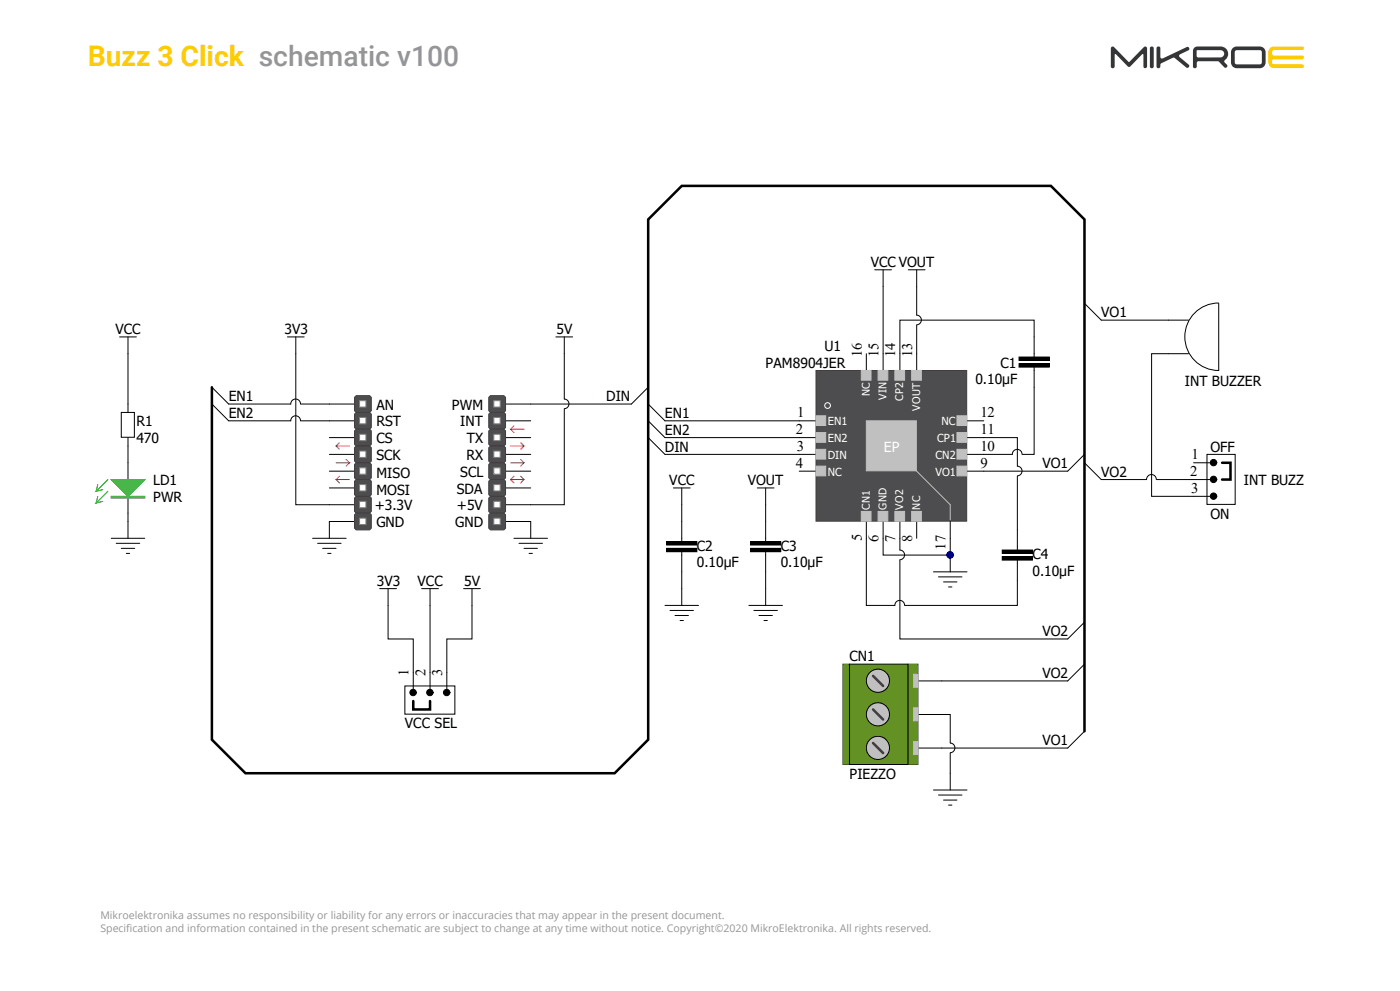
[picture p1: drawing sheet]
<svg xmlns="http://www.w3.org/2000/svg" width="420mm" height="297mm" viewBox="0 0 420 297" stroke-linecap="round" stroke-linejoin="round" font-family="sans-serif">
<path d="M381 14.4l1.3-.5h8.4a.54 .54 0 0 1 .5 .5 .54 .54 0 0 1-.5 .6h-8.6a.9 .9 0 0 0-.5 .8 .9 .9 0 0 0 .5 .8h8.6a.58 .58 0 0 1 .5 .6 .58 .58 0 0 1-.5 .6h-8.6a.8 .8 0 0 0-.5 .8 .8 .8 0 0 0 .7 .7h8.4a.55 .55 0 0 1 .5 .5 .55 .55 0 0 1-.5 .6h-8.4a1.74 1.74 0 0 1-1.8-1.8v-3.3z" fill-rule="evenodd" fill="#ffcb05"/>
<path d="M359 15.1l7.2-.1a1.09 1.09 0 0 1 1.1 1.1 1.09 1.09 0 0 1-1.1 1.1h-6.9l-.3-.5zM358.4 14.2l-.5 1.1v4.6a.58 .58 0 0 0 .6 .5 .58 .58 0 0 0 .5-.5l.1-1.2 .3-.3 6.3 .1a4 4 0 0 0 2.1 1.8l.4-.5-.4-.7a.72 .72 0 0 1-.5-.6 .72 .72 0 0 1 .5-.7 2.22 2.22 0 0 0 .5-2.5 2.22 2.22 0 0 0-2.1-1.4h-6.9zM347.1 14.1l-.1 5.8a.58 .58 0 0 0 .5 .5 .58 .58 0 0 0 .6-.5v-.7l.3-.2 3.7-1.7 3.8 2.9a.57 .57 0 0 0 .7-.1 .57 .57 0 0 0 0-.7l-2.7-2.3-.2-.4 .3-.4 2.5-1.2a.56 .56 0 0 0 .2-.7 .56 .56 0 0 0-.7-.3l-7.3 3.5-.6-.4v-3l-.5-.3zM345.1 14.1l-.1 5.8a.58 .58 0 0 0 .5 .5 .58 .58 0 0 0 .6-.5v-5.5l-.3-.4zM369.8 14.4l.9-.4 7.2-.1a1.74 1.74 0 0 1 1.8 1.8v3a1.74 1.74 0 0 1-1.8 1.7h-6.8a1.74 1.74 0 0 1-1.8-1.7v-3.4zM370.6 15.2l-.2 .5v3l.3 .5 7.2 .1 .6-.3 .1-3.3-.4-.6-7.1-.1zM333.4 14.1l-.1 .4v5.4a.58 .58 0 0 0 .5 .5 .58 .58 0 0 0 .6-.5v-3.5l.3-.2 3.6 3.7 .4 .2 4.2-3.9 .1 3.7a.55 .55 0 0 0 .6 .5 .55 .55 0 0 0 .5-.5v-5.4l-.3-.5-.6 .1-4.5 4.5-4.5-4.5-.4-.2z" fill-rule="evenodd" fill="#343537"/>
<g fill="none" stroke="#000" stroke-width=".3">
<path d="M35.9 101h5M38.4 101v5M36.4 123.6h3.9v7.4h-3.9zM38.4 121.1v2.5M38.4 131.1v2.6M38.4 138.7v5M38.4 148.8v5M38.4 156.3v5M98.8 156.3v5M159.2 156.3v5M33.4 161.3h10M34.9 162.8h7"/>
<path d="M36.4 164.3h4M37.9 165.9h1M93.8 161.3h10M95.3 162.8h7M96.8 164.3h4M98.3 165.9h1M154.2 161.3h10.1M155.7 162.8h7M157.2 164.3h4M158.7 165.9h1"/>
</g>
<path d="M33.4 148.8h10v.5h-10z" fill-rule="evenodd" fill="#00bf00"/>
<path d="M33.4 148.8h10v.5h-10z" fill="none" stroke="#00bf00" stroke-width=".3"/>
<path d="M33.4 143.7h10l-5 5.1z" fill="#00bf00"/>
<path d="M29.3 148.8l-.5 2M29.3 145.2l-.5 2M32.4 147.2l-3.6 3.6 2-.5M32.4 143.7l-3.6 3.5 2-.5M33.4 143.7h10l-5 5.1z" fill="none" stroke="#00bf00" stroke-width=".3"/>
<g fill="none" stroke="#000" stroke-width=".3">
<path d="M38.4 133.7v5M98.8 121.1h7.6M98.8 126.1h7.6M98.8 131.1h7.6M98.8 136.2h7.6M151.7 121.1h7.5M151.7 126.1h7.5M151.7 131.1h7.5M151.7 136.2h7.5M38.4 153.8v2.5M98.8 141.2h7.6M98.8 146.2h7.6"/>
<path d="M98.8 151.3h7.6M98.8 156.3h7.6M151.7 141.2h7.5M151.7 146.2h7.5M151.7 151.3h7.5M151.7 156.3h7.5"/>
</g>
<path d="M106.4 119.1l.5-.5h4l.5 .5v4l-.5 .5h-4l-.5-.5z" fill-rule="evenodd" fill="#4d4d4f"/>
<path d="M106.4 119.1l.5-.5h4l.5 .5v4l-.5 .5h-4l-.5-.5z" fill="none" stroke="#443c3e" stroke-width=".3"/>
<path d="M106.4 124.1l.5-.5h4l.5 .5v4l-.5 .5h-4l-.5-.5z" fill-rule="evenodd" fill="#4d4d4f"/>
<path d="M106.4 124.1l.5-.5h4l.5 .5v4l-.5 .5h-4l-.5-.5z" fill="none" stroke="#443c3e" stroke-width=".3"/>
<g fill="#fff" stroke="#808080" stroke-width=".3">
<path d="M107.9 120.1h1.9v1.9h-1.9z"/>
<path d="M107.9 125.1h1.9v1.9h-1.9z"/>
</g>
<path d="M106.4 129.1l.5-.5h4l.5 .5v4.1l-.5 .5h-4l-.5-.5z" fill-rule="evenodd" fill="#4d4d4f"/>
<path d="M106.4 129.1l.5-.5h4l.5 .5v4.1l-.5 .5h-4l-.5-.5z" fill="none" stroke="#443c3e" stroke-width=".3"/>
<path d="M106.4 134.2l.5-.5h4l.5 .5v4l-.5 .5h-4l-.5-.5z" fill-rule="evenodd" fill="#4d4d4f"/>
<path d="M106.4 134.2l.5-.5h4l.5 .5v4l-.5 .5h-4l-.5-.5z" fill="none" stroke="#443c3e" stroke-width=".3"/>
<g fill="#fff" stroke="#808080" stroke-width=".3">
<path d="M107.9 130.1h1.9v2h-1.9z"/>
<path d="M107.9 135.2h1.9v1.9h-1.9z"/>
</g>
<path d="M106.4 139.2l.5-.5h4l.5 .5v4l-.5 .5h-4l-.5-.5z" fill-rule="evenodd" fill="#4d4d4f"/>
<path d="M106.4 139.2l.5-.5h4l.5 .5v4l-.5 .5h-4l-.5-.5z" fill="none" stroke="#443c3e" stroke-width=".3"/>
<path d="M106.4 144.2l.5-.5h4l.5 .5v4l-.5 .6h-4l-.5-.6z" fill-rule="evenodd" fill="#4d4d4f"/>
<path d="M106.4 144.2l.5-.5h4l.5 .5v4l-.5 .6h-4l-.5-.6z" fill="none" stroke="#443c3e" stroke-width=".3"/>
<g fill="#fff" stroke="#808080" stroke-width=".3">
<path d="M107.9 140.2h1.9v1.9h-1.9z"/>
<path d="M107.9 145.2h1.9v1.9h-1.9z"/>
</g>
<path d="M106.4 149.3l.5-.5h4l.5 .5v4l-.5 .5h-4l-.5-.5z" fill-rule="evenodd" fill="#4d4d4f"/>
<path d="M106.4 149.3l.5-.5h4l.5 .5v4l-.5 .5h-4l-.5-.5z" fill="none" stroke="#443c3e" stroke-width=".3"/>
<path d="M106.4 154.3l.5-.5h4l.5 .5v4l-.5 .5h-4l-.5-.5z" fill-rule="evenodd" fill="#4d4d4f"/>
<path d="M106.4 154.3l.5-.5h4l.5 .5v4l-.5 .5h-4l-.5-.5z" fill="none" stroke="#443c3e" stroke-width=".3"/>
<g fill="#fff" stroke="#808080" stroke-width=".3">
<path d="M107.9 150.3h1.9v1.9h-1.9z"/>
<path d="M107.9 155.3h1.9v1.9h-1.9z"/>
</g>
<path d="M146.6 119.1l.5-.5h4.1l.5 .5v4l-.5 .5h-4.1l-.5-.5z" fill-rule="evenodd" fill="#4d4d4f"/>
<path d="M146.6 119.1l.5-.5h4.1l.5 .5v4l-.5 .5h-4.1l-.5-.5z" fill="none" stroke="#443c3e" stroke-width=".3"/>
<path d="M146.6 124.1l.5-.5h4.1l.5 .5v4l-.5 .5h-4.1l-.5-.5z" fill-rule="evenodd" fill="#4d4d4f"/>
<path d="M146.6 124.1l.5-.5h4.1l.5 .5v4l-.5 .5h-4.1l-.5-.5z" fill="none" stroke="#443c3e" stroke-width=".3"/>
<g fill="#fff" stroke="#808080" stroke-width=".3">
<path d="M148.1 120.1h2v1.9h-2z"/>
<path d="M148.1 125.1h2v1.9h-2z"/>
</g>
<path d="M146.6 129.1l.5-.5h4.1l.5 .5v4.1l-.5 .5h-4.1l-.5-.5z" fill-rule="evenodd" fill="#4d4d4f"/>
<path d="M146.6 129.1l.5-.5h4.1l.5 .5v4.1l-.5 .5h-4.1l-.5-.5z" fill="none" stroke="#443c3e" stroke-width=".3"/>
<path d="M146.6 134.2l.5-.5h4.1l.5 .5v4l-.5 .5h-4.1l-.5-.5z" fill-rule="evenodd" fill="#4d4d4f"/>
<path d="M146.6 134.2l.5-.5h4.1l.5 .5v4l-.5 .5h-4.1l-.5-.5z" fill="none" stroke="#443c3e" stroke-width=".3"/>
<g fill="#fff" stroke="#808080" stroke-width=".3">
<path d="M148.1 130.1h2v2h-2z"/>
<path d="M148.1 135.2h2v1.9h-2z"/>
</g>
<path d="M146.6 139.2l.5-.5h4.1l.5 .5v4l-.5 .5h-4.1l-.5-.5z" fill-rule="evenodd" fill="#4d4d4f"/>
<path d="M146.6 139.2l.5-.5h4.1l.5 .5v4l-.5 .5h-4.1l-.5-.5z" fill="none" stroke="#443c3e" stroke-width=".3"/>
<path d="M146.6 144.2l.5-.5h4.1l.5 .5v4l-.5 .6h-4.1l-.5-.6z" fill-rule="evenodd" fill="#4d4d4f"/>
<path d="M146.6 144.2l.5-.5h4.1l.5 .5v4l-.5 .6h-4.1l-.5-.6z" fill="none" stroke="#443c3e" stroke-width=".3"/>
<g fill="#fff" stroke="#808080" stroke-width=".3">
<path d="M148.1 140.2h2v1.9h-2z"/>
<path d="M148.1 145.2h2v1.9h-2z"/>
</g>
<path d="M146.6 149.3l.5-.5h4.1l.5 .5v4l-.5 .5h-4.1l-.5-.5z" fill-rule="evenodd" fill="#4d4d4f"/>
<path d="M146.6 149.3l.5-.5h4.1l.5 .5v4l-.5 .5h-4.1l-.5-.5z" fill="none" stroke="#443c3e" stroke-width=".3"/>
<path d="M146.6 154.3l.5-.5h4.1l.5 .5v4l-.5 .5h-4.1l-.5-.5z" fill-rule="evenodd" fill="#4d4d4f"/>
<path d="M146.6 154.3l.5-.5h4.1l.5 .5v4l-.5 .5h-4.1l-.5-.5z" fill="none" stroke="#443c3e" stroke-width=".3"/>
<g fill="#fff" stroke="#808080" stroke-width=".3">
<path d="M148.1 150.3h2v1.9h-2z"/>
<path d="M148.1 155.3h2v1.9h-2z"/>
</g>
<g fill="none" stroke="#ee0e22" stroke-width=".3">
<path d="M100.8 138.7h4l-1 1M101.8 132.7l-1 1M103.8 137.7l1 1M104.8 133.7h-4l1 1M153.2 133.7h4l-1 1M153.2 138.7h4l-1 1M154.2 127.6l-1 1M156.2 132.7l1 1M156.2 137.7l1 1M157.2 128.6h-4l1 1M101.8 142.7l-1 1M104.8 143.7h-4l1 1"/>
<path d="M153.2 143.7h4l-1 1M153.2 143.7l1 1M154.2 142.7l-1 1M156.2 142.7l1 1"/>
</g>
<g fill="none" stroke="#000" stroke-width=".3">
<path d="M264.9 85.9v20.1M272.5 80.9h5M275 80.9v13.5a1.46 1.46 0 0 1 1.4 1.5 1.46 1.46 0 0 1-1.4 1.5M275 97.5v8.5M325.3 90.9l5.1 5h26.2M365.6 90.8a10.1 10.1 0 0 0-10.2 10.1 10.1 10.1 0 0 0 10.2 10.1v-20.1M38.4 106v15.1M63.6 116.1l5 5h18.6a1.46 1.46 0 0 1 1.5-1.5 1.46 1.46 0 0 1 1.4 1.5M86.2 101h5.1M88.7 101v50.3h10.1M166.8 101h5M169.3 101v18.6a1.46 1.46 0 0 1 1.4 1.4 1.46 1.46 0 0 1-1.4 1.5"/>
<path d="M194.5 116.1l-5.1 5h-30.2M270 106v-10.1h40.2v11.1M305.7 107h9.1v1h-9.1zM305.7 109h9.1v1h-9.1zM310.2 110v26.2h-3.5M356.6 106h-11.1v42.8h17.6M63.6 121.1l5 5h18.6a1.46 1.46 0 0 1 1.5-1.5 1.46 1.46 0 0 1 1.4 1.5M90.2 121.1h8.6M90.2 126.1h8.6M169.3 122.6v28.7h-10.1M194.5 121.1l5 5h40.3M194.5 126.1l5 5h40.3"/>
<path d="M194.5 131.1l5 5.1h40.3M295.1 131.1h10.1v8.6a1.46 1.46 0 0 1 1.4 1.5 1.46 1.46 0 0 1-1.4 1.4M306.6 136.2a1.46 1.46 0 0 0-1.4-1.5 1.46 1.46 0 0 0-1.5 1.5h-8.6M325.3 136.2l-5 5h-25.2M358.1 138.7h5M362.1 136.2h8.5v15h-8.5zM204.5 151.3v11M227.2 146.2h5M229.7 146.2v16.1M305.2 142.7v22.1M358.1 143.7h5M113.9 176.4h5"/>
<path d="M116.4 176.4v15.1h7.6v15.1M126.5 176.4h5M129 176.4v30.2M139.1 176.4h5M141.6 176.4v15.1h-7.6v15.1M200 162.3h9.1v1h-9.1zM200 164.3h9.1v1h-9.1zM204.5 165.3v16.1M225.2 162.3h9v1h-9zM225.2 164.3h9v1h-9zM229.7 165.3v16.1M259.9 161.3v20.1h8.6a1.46 1.46 0 0 1 1.4-1.5 1.46 1.46 0 0 1 1.5 1.5"/>
<path d="M264.9 161.3v5.1h20.2v-5.1M270 161.3v3.5a1.46 1.46 0 0 1 1.4 1.5 1.46 1.46 0 0 1-1.4 1.5M270 167.9v23.6h50.3l5-5M280 171.4h10.1M281.5 172.9h7.1M283.1 174.4h4M284.6 175.9h1M285.1 166.4v5M300.7 166.9h9v1h-9zM300.7 164.8h9v1.1h-9zM305.2 167.9v13.5h-33.7M199.5 181.4h10.1"/>
<path d="M201 183h7M202.5 184.5h4M204 186h1M224.7 181.4h10M226.2 183h7M227.7 184.5h4M229.2 186h1M121.5 205.6h15v8.4h-15zM272.5 204.1h10.1M272.5 214.1h10.1M272.5 224.2h10.1"/>
</g>
<path d="M63.6 116.1v105.6l10 10h110.8l10.1-10v-155.9l10-10.1h110.8l10 10.1v153.4M366.6 138.7h2.5v5h-2.5M124 210.1v2.5h5v-2.5" fill="none" stroke="#000" stroke-width=".76"/>
<g fill="#000" stroke="#000" stroke-width=".3">
<path d="M363.4 137.9a.96 .96 0 0 0 .3 1.6 .96 .96 0 0 0 1.3-.8l-.9-.1 .9 .1a.96 .96 0 0 0-.5-.9 .96 .96 0 0 0-1.1 .1zM364.1 138.6l.9 .1z" fill-rule="evenodd"/>
<path d="M363.4 143a.96 .96 0 0 0 .3 1.5 .96 .96 0 0 0 1.3-.8h-.9h.9a.96 .96 0 0 0-.5-.9 .96 .96 0 0 0-1.1 .2zM364.1 143.7h.9z" fill-rule="evenodd"/>
<path d="M363.4 148a.96 .96 0 0 0 .3 1.6 .96 .96 0 0 0 1.3-.9h-.9h.9a.96 .96 0 0 0-.5-.9 .96 .96 0 0 0-1.1 .2zM364.1 148.7h.9z" fill-rule="evenodd"/>
<path d="M123.3 206.8a.96 .96 0 0 0 .2 1.6 .96 .96 0 0 0 1.4-.8l-1-.1 1 .1a.96 .96 0 0 0-.6-.9 .96 .96 0 0 0-1 .1zM123.9 207.5l1 .1z" fill-rule="evenodd"/>
<path d="M128.3 206.8a.96 .96 0 0 0 .3 1.6 .96 .96 0 0 0 1.3-.8l-.9-.1 .9 .1a.96 .96 0 0 0-.5-.9 .96 .96 0 0 0-1.1 .1zM129 207.5l.9 .1z" fill-rule="evenodd"/>
<path d="M133.4 206.8a.96 .96 0 0 0 .2 1.6 .96 .96 0 0 0 1.4-.8l-1-.1 1 .1a.96 .96 0 0 0-.6-.9 .96 .96 0 0 0-1 .1zM134 207.5l1 .1z" fill-rule="evenodd"/>
</g>
<circle cx="285" cy="166.3" r=".96" fill="#000080" stroke="#000080" stroke-width=".3"/>
<g fill="#000">
<path d="M305.7 107h9.1v1h-9.1z" fill-rule="evenodd"/>
<path d="M305.7 109h9.1v1h-9.1z" fill-rule="evenodd"/>
<path d="M200 162.3h9.1v1h-9.1z" fill-rule="evenodd"/>
<path d="M200 164.3h9.1v1h-9.1z" fill-rule="evenodd"/>
<path d="M225.2 162.3h9v1h-9z" fill-rule="evenodd"/>
<path d="M225.2 164.3h9v1h-9z" fill-rule="evenodd"/>
<path d="M300.7 166.9h9v1h-9z" fill-rule="evenodd"/>
<path d="M300.7 164.8h9v1.1h-9z" fill-rule="evenodd"/>
</g>
<g fill="#649123" stroke="#466c18" stroke-width=".3">
<path d="M252.9 199h1.9v30.1h-1.9z"/>
<path d="M272.5 199h2.9v30.1h-2.9z"/>
</g>
<path d="M254.9 199h17.5v30.1h-17.5z" fill="#649123" stroke="#000" stroke-width=".3"/>
<g fill="#c0c0c0" stroke="#000" stroke-width=".3">
<circle cx="263.4" cy="204" r="3.5"/>
<circle cx="263.4" cy="214.1" r="3.5"/>
</g>
<path d="M261.9 212.6l3 3M261.9 202.6l3 3" fill="none" stroke="#443c3e" stroke-width=".76"/>
<g fill="#c0c0c0" stroke="#c0c0c0" stroke-width=".3">
<path d="M274 202.1h1.4v3.9h-1.4z"/>
<path d="M274 212.1h1.4v3.9h-1.4z"/>
</g>
<circle cx="263.4" cy="224.1" r="3.5" fill="#c0c0c0" stroke="#000" stroke-width=".3"/>
<path d="M261.9 222.7l3 3" fill="none" stroke="#443c3e" stroke-width=".76"/>
<path d="M274 222.2h1.4v3.9h-1.4z" fill="#c0c0c0" stroke="#c0c0c0" stroke-width=".3"/>
<path d="M325.3 199l-5 5.1h-37.7M282.6 214.1h2.5v8.6a1.46 1.46 0 0 1 1.4 1.4 1.46 1.46 0 0 1-1.4 1.5M325.3 219.2l-5 5h-37.7M280 236.8h10.1M281.5 238.3h7.1M283.1 239.8h4M285.1 225.7v11.1M284.6 241.3h1" fill="none" stroke="#000" stroke-width=".3"/>
<path d="M244.8 111h45.2v45.2h-45.2z" fill="#4d4d4f" stroke="#443c3e" stroke-width=".3"/>
<g fill="none" stroke="#000" stroke-width=".3">
<path d="M262.4 80.9h5.1M264.9 80.9v5M259.9 106v5M264.9 106v5M270 106v5M275 106v5M239.8 126.1h5M239.8 131.1h5M239.8 136.2h5M290.1 126.1h5M290.1 131.1h5M290.1 136.2h5"/>
<path d="M325.3 138.7l5.1 5h13.6a1.46 1.46 0 0 1 1.4-1.5 1.46 1.46 0 0 1 1.5 1.5M202 146.2h5M204.5 146.2v5.1M239.8 141.2h5M259.9 156.3v5M264.9 156.3v5M270 156.3v5M275 156.3v5M285.1 156.3v5M290.1 141.2h5M347 143.7h11.1"/>
</g>
<g fill="#c0c0c0" stroke="#c0c0c0" stroke-width=".3">
<path d="M244.8 124.6h2.9v2.9h-2.9z"/>
<path d="M244.8 129.6h2.9v3h-2.9z"/>
<path d="M244.8 134.7h2.9v2.9h-2.9z"/>
<path d="M244.8 139.7h2.9v2.9h-2.9z"/>
<path d="M258.4 153.3h2.9v2.9h-2.9z"/>
<path d="M263.4 153.3h2.9v2.9h-2.9z"/>
<path d="M268.5 153.3h2.9v2.9h-2.9z"/>
<path d="M273.5 153.3h2.9v2.9h-2.9z"/>
<path d="M287.1 139.7h2.9v2.9h-2.9z"/>
<path d="M287.1 134.7h2.9v2.9h-2.9z"/>
<path d="M287.1 129.6h2.9v3h-2.9z"/>
<path d="M287.1 124.6h2.9v2.9h-2.9z"/>
<path d="M273.5 111h2.9v2.9h-2.9z"/>
<path d="M268.5 111h2.9v2.9h-2.9z"/>
<path d="M263.4 111h2.9v2.9h-2.9z"/>
<path d="M258.4 111h2.9v2.9h-2.9z"/>
<path d="M259.9 126.1h15v15h-15z"/>
</g>
<circle cx="248.3" cy="121.5" r=".86" fill="none" stroke="#fff" stroke-width=".3"/>
<path d="M270 136.2l15.1 15.1v4.5" fill="none" stroke="#c0c0c0" stroke-width=".3"/>
<text font-size="8.5" fill="#ffcb05" x="26.4" y="19.9">Buzz 3 Click schematic v100</text>
<g font-size="4.4">
<text x="258.5" y="107" transform="rotate(-90 258.5 107)">16</text>
<text x="263.5" y="107" transform="rotate(-90 263.5 107)">15</text>
<text x="268.6" y="107" transform="rotate(-90 268.6 107)">14</text>
<text x="273.6" y="107" transform="rotate(-90 273.6 107)">13</text>
<text x="239.2" y="125">1</text>
<text x="294.1" y="125">12</text>
<text x="238.8" y="130.1">2</text>
<text x="294.1" y="130.1">11</text>
<text x="239" y="135.1">3</text>
<text x="294.1" y="135.1">10</text>
<text x="357.5" y="137.6">1</text>
<text x="238.8" y="140.1">4</text>
<text x="294.1" y="140.1">9</text>
<text x="357.1" y="142.6">2</text>
<text x="357.3" y="147.7">3</text>
<text x="258.5" y="162.2" transform="rotate(-90 258.5 162.2)">5</text>
<text x="263.5" y="162.4" transform="rotate(-90 263.5 162.4)">6</text>
<text x="268.6" y="162.4" transform="rotate(-90 268.6 162.4)">7</text>
<text x="273.6" y="162.3" transform="rotate(-90 273.6 162.3)">8</text>
<text x="283.7" y="164.7" transform="rotate(-90 283.7 164.7)">17</text>
<text x="122.6" y="202.6" transform="rotate(-90 122.6 202.6)">1</text>
<text x="127.6" y="202.6" transform="rotate(-90 127.6 202.6)">2</text>
<text x="132.7" y="202.6" transform="rotate(-90 132.7 202.6)">3</text>
</g>
<g font-size="4.2">
<text x="261.2" y="80">VCC VOUT</text>
<text x="330.4" y="95.1">VO1</text>
<text x="34.7" y="100.1">VCC</text>
<text x="85.4" y="100.1">3V3</text>
<text x="166.9" y="100.1">5V</text>
<text x="247.3" y="105.1">U1</text>
<text x="229.7" y="110.2">PAM8904JER</text>
<text x="300.2" y="110.2">C1</text>
<text x="292.6" y="115.2">0.10µF</text>
<text x="355.4" y="115.7">INT BUZZER</text>
<text x="68.6" y="120.2">EN1</text>
<text x="68.6" y="125.3">EN2</text>
<text x="112.9" y="122.8">AN</text>
<text x="135.6" y="122.8">PWM</text>
<text x="181.9" y="120.2">DIN</text>
<text x="199.5" y="125.3">EN1</text>
<text x="40.9" y="127.8">R1</text>
<text x="112.9" y="127.8">RST</text>
<text x="138.1" y="127.8">INT</text>
<text x="199.5" y="130.3">EN2</text>
<text x="40.9" y="132.8">470</text>
<text x="112.9" y="132.8">CS</text>
<text x="112.9" y="137.8">SCK</text>
<text x="140" y="137.8">RX</text>
<text x="140.1" y="132.8">TX</text>
<text x="199.5" y="135.3">DIN</text>
<text x="363.1" y="135.3">OFF</text>
<text x="112.9" y="143.4">MISO</text>
<text x="138.1" y="142.9">SCL</text>
<text x="312.8" y="140.4">VO1</text>
<text x="330.4" y="142.9">VO2</text>
<text x="45.9" y="145.4">LD1</text>
<text x="112.9" y="148.4">MOSI</text>
<text x="137.1" y="147.9">SDA</text>
<text x="200.8" y="145.4">VCC</text>
<text x="224.3" y="145.4">VOUT</text>
<text x="373.2" y="145.4">INT BUZZ</text>
<text x="45.9" y="150.4">PWR</text>
<text x="112.4" y="152.9">+3.3V</text>
<text x="137.1" y="152.9">+5V</text>
<text x="363.1" y="155.4">ON</text>
<text x="112.9" y="158">GND</text>
<text x="136.6" y="158">GND</text>
<text x="209.1" y="165">C2</text>
<text x="234.2" y="165">C3</text>
<text x="309.7" y="167.5">C4</text>
<text x="209.1" y="170">0.10µF</text>
<text x="234.2" y="170">0.10µF</text>
<text x="309.7" y="172.5">0.10µF</text>
<text x="113.1" y="175.6">3V3</text>
<text x="125.3" y="175.6">VCC</text>
<text x="139.2" y="175.6">5V</text>
<text x="312.8" y="190.6">VO2</text>
<text x="254.9" y="198.2">CN1</text>
<text x="312.8" y="203.2">VO2</text>
<text x="121.5" y="218.3">VCC SEL</text>
<text x="312.8" y="223.3">VO1</text>
<text x="254.9" y="233.4">PIEZZO</text>
</g>
<text font-size="4.2" fill="#fff" x="265.2" y="135.3">EP</text>
<g font-size="3.3" fill="#fff">
<text x="248.3" y="127.4">EN1</text>
<text x="282.4" y="127.4">NC</text>
<text x="248.3" y="132.5">EN2</text>
<text x="248.3" y="137.5">DIN</text>
<text x="280.6" y="137.5">CN2</text>
<text x="281.1" y="132.5">CP1</text>
<text x="248.3" y="142.5">NC</text>
<text x="280.6" y="142.5">VO1</text>
</g>
<g font-size="3.2" fill="#fff">
<text x="260.9" y="118.7" transform="rotate(-90 260.9 118.7)">NC</text>
<text x="265.9" y="119.8" transform="rotate(-90 265.9 119.8)">VIN</text>
<text x="271" y="120" transform="rotate(-90 271 120)">CP2</text>
<text x="276" y="123.1" transform="rotate(-90 276 123.1)">VOUT</text>
<text x="260.9" y="152.8" transform="rotate(-90 260.9 152.8)">CN1</text>
<text x="265.9" y="152.8" transform="rotate(-90 265.9 152.8)">GND</text>
<text x="271" y="152.8" transform="rotate(-90 271 152.8)">VO2</text>
<text x="276" y="152.8" transform="rotate(-90 276 152.8)">NC</text>
</g>
<g font-size="3.2" fill="#939598">
<text x="30.1" y="275.6">Mikroelektronika assumes no responsibility or liability for any errors or inaccuracies that may appear in the present document.</text>
<text x="30.1" y="279.4">Specif</text>
<text x="37.9" y="279.4">ication and information contained in the present schematic are subject to change at any time without notice. Copyright©2020 MikroElektronika. All rights reserved.</text>
</g>
</svg>
